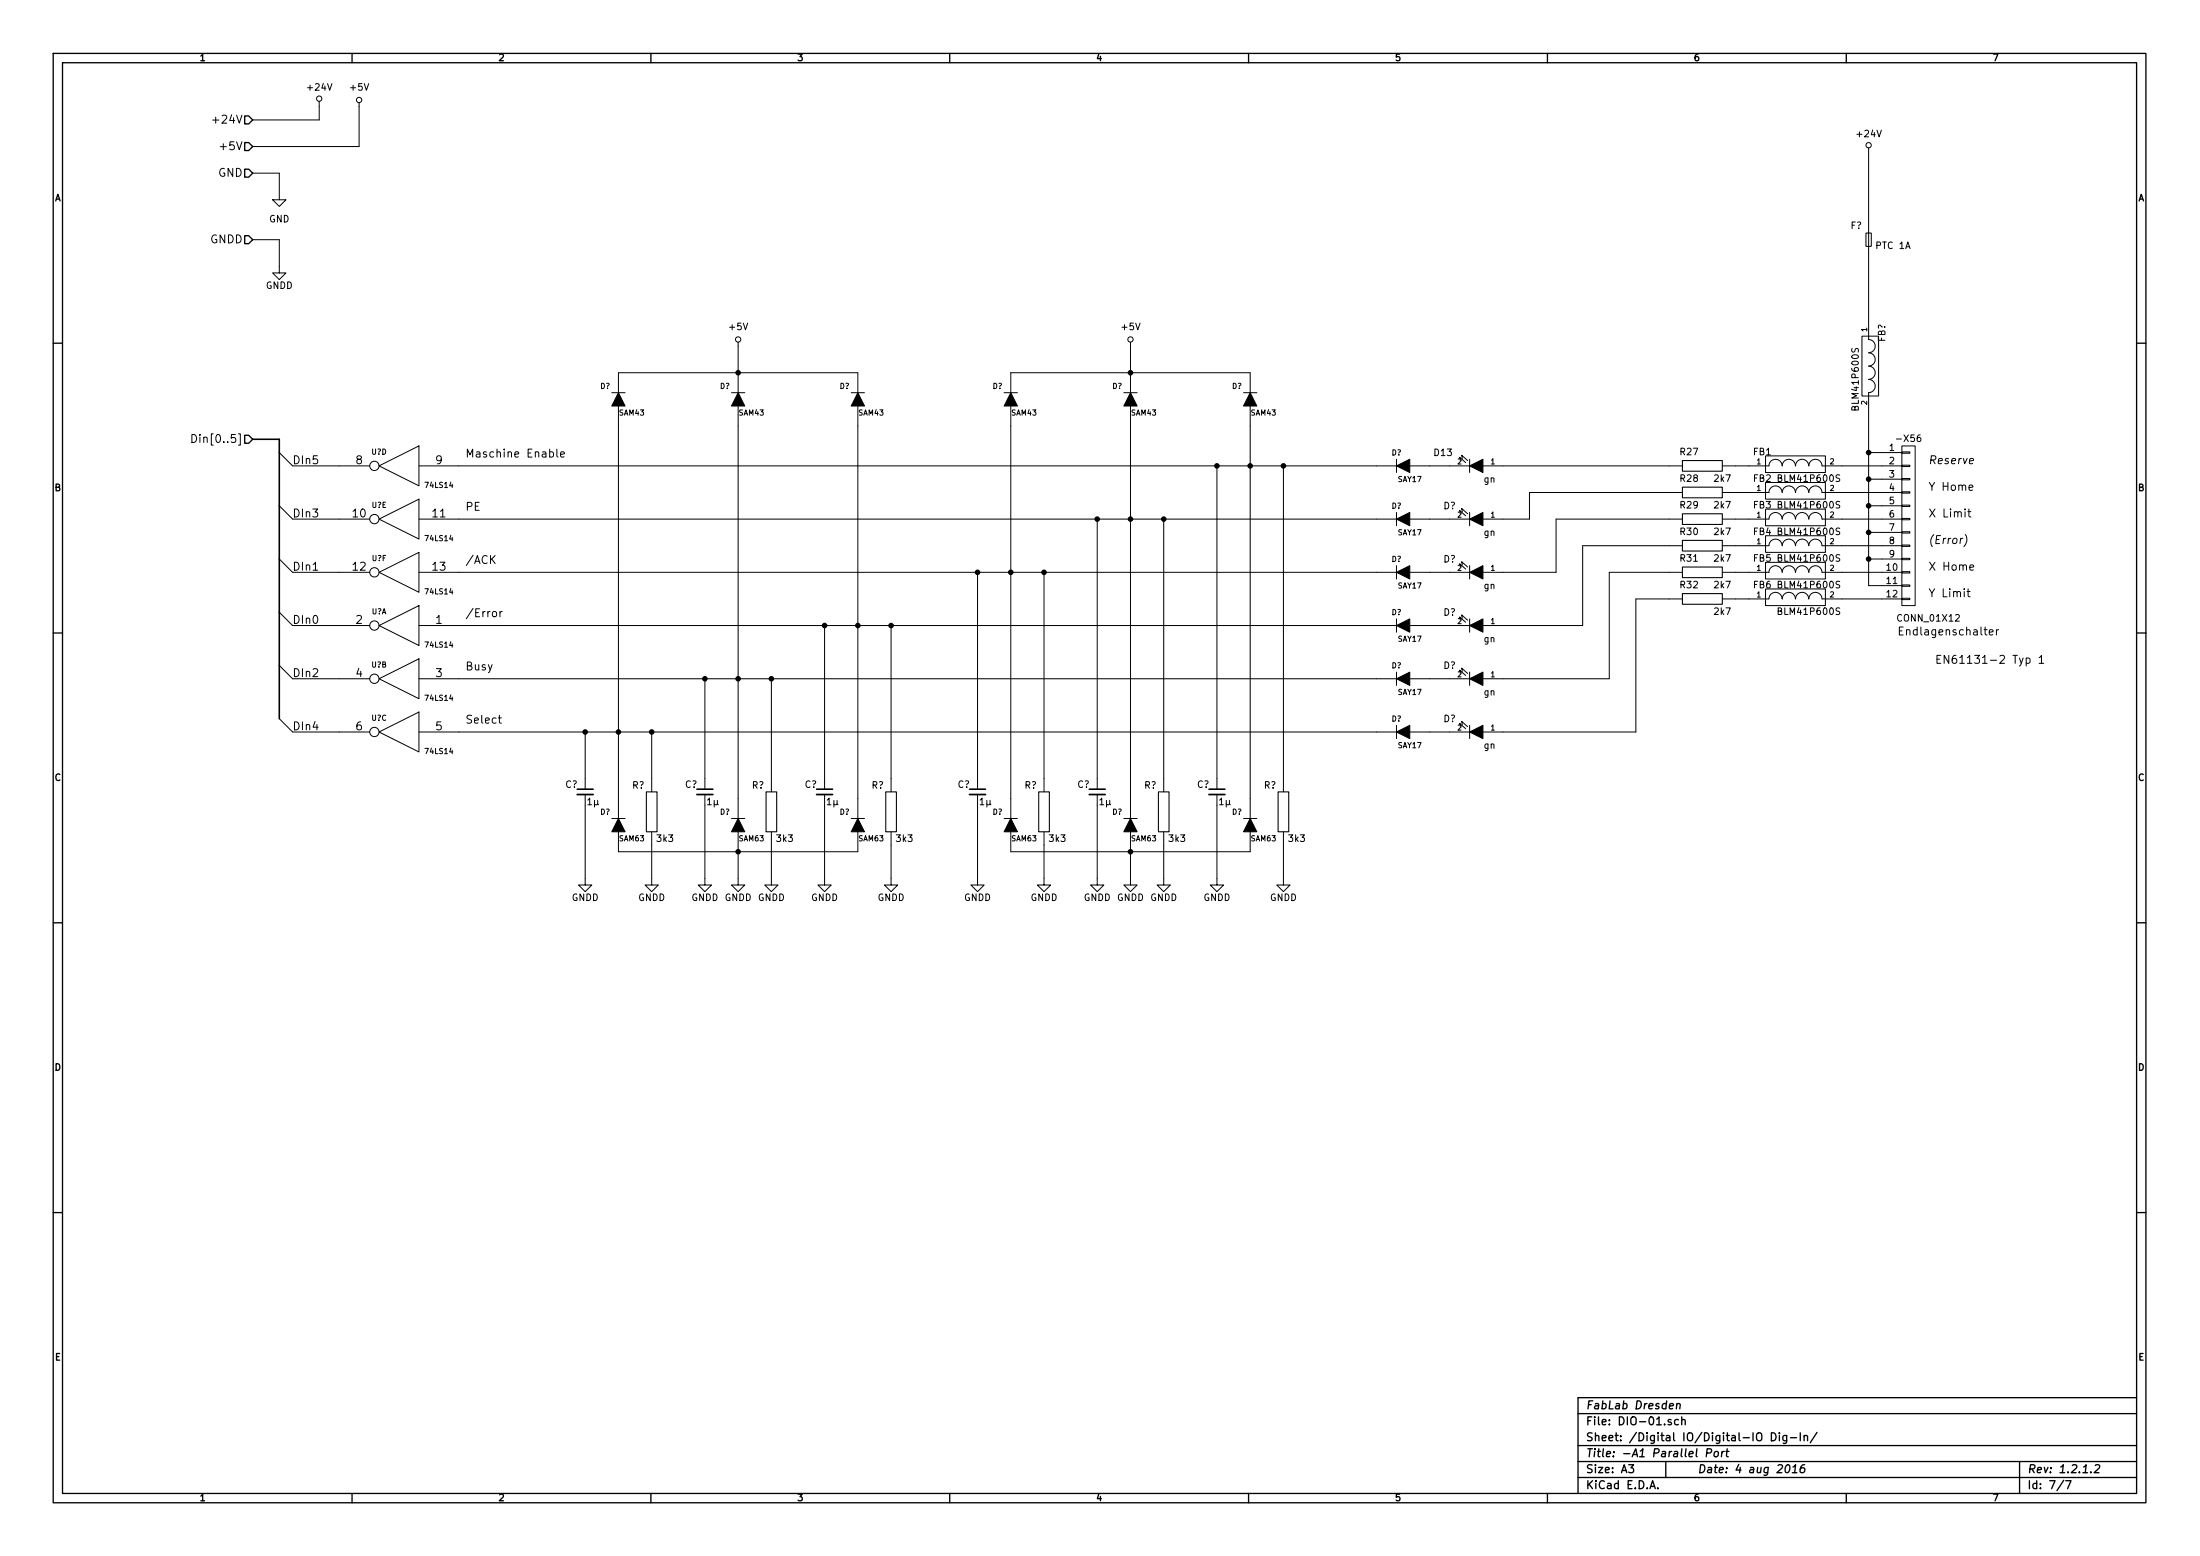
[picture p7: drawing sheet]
<svg xmlns="http://www.w3.org/2000/svg" width="420mm" height="297mm" viewBox="0 0 420 297" stroke-linecap="round" stroke-linejoin="round" font-family="sans-serif">
<g fill="none" stroke="#000" stroke-width=".25">
<path d="M10.2 10.2h399.6v276.7h-399.6zM11.9 12h396.2v273.1h-396.2zM67.2 10.2v1.8M124.3 10.2v1.8M181.4 10.2v1.8M238.5 10.2v1.8M295.5 10.2v1.8M352.6 10.2v1.8M46.7 22.1h.8l.8 .8-.8 .8h-.8zM46.7 27.2h.8l.8 .8-.8 .7h-.8zM46.7 32.3h.8l.8 .8-.8 .7h-.8zM46.7 45h.8l.8 .8-.8 .7h-.8z"/>
<path d="M10.2 65.5h1.7M408.1 65.5h1.7M46.7 83.1h.8l.8 .8-.8 .7h-.8zM10.2 120.8h1.7M408.1 120.8h1.7M10.2 176.2h1.7M408.1 176.2h1.7M10.2 231.5h1.7M408.1 231.5h1.7M301.4 269.9h106.7M301.4 276h106.7M301.4 279h106.7"/>
<path d="M311 279.6h1l-.5 .6 .4 .2v.6l-.2 .1-.7-.1M318.1 279v3.1M318.8 268.4l.8-.1-.1-.3h-.6l-.1 .7 .2 .2h.4M319.2 271.1l-.4-.1-.2 .2v.2l.6 .2v.3h-.6M320.2 268.1l.3-.2 .3 .1v.9M320.3 267.9l-.2 1M320.5 271.1l-.4-.1-.3 .3 .1 .6 .2 .1 .4-.1M321.2 271.1h.1a.36 .36 0 0 1 .5 .1v.8M321.2 270.5v1.5M325.9 277.4l.8-.1 .2-.2-.1-.4-.2-.1h-.6l-.1 1.5M327.5 277.2l.2-.1 .4 .1v.6l-.3 .3-.4-.1zM328.9 277.1l-.1 1"/>
<path d="M329.3 277.1l-.3 .1-.2 .2M329.6 277.1h.6M329.9 276.6l-.2 1.3 .4 .2M335.5 273.7a.5 .5 0 0 1 .6-.2 .5 .5 0 0 1 .4 .5l-.1 .8a.53 .53 0 0 1-.6 .2 .53 .53 0 0 1-.3-.5zM338.3 273.5a.77 .77 0 0 1 .9 .8 .77 .77 0 0 1-.9 .7zM339.8 273.5v.2M339.8 274v1M341.2 279.8l.3-.2a.88 .88 0 0 1-.3 1.5l-.2-.1-.1-.4zM341.2 274v1.3l-.3 .3-.3-.1M341.2 274.1l-.4-.1-.3 .3 .1 .6 .2 .1h.4M341.9 274.5h1.2M343.8 273.5v1.5"/>
<path d="M344.6 274.2v-.1a.36 .36 0 0 1 .6 .2v.7M344.6 274v1M344.7 279.6l-.5 .1a1.18 1.18 0 0 0-.3 1.4h.4l.3-.1 .1-.5-.3-.3h-.3l-.3 .3M347 273.4l-1.3 2M385.7 279v6.1M400.2 279.8l.5-.2 .3 .3-.1 .4-1 .8h1M408.1 266.8h-106.7v18.3M67.2 285.1v1.8M124.3 285.1v1.8M181.4 285.1v1.8M238.5 285.1v1.8M295.5 285.1v1.8"/>
<path d="M301.4 282.1h106.7M315.1 284.2l.5-1.5 .5 1.5M315.2 283.8h.8M316.6 284.1v.1M342.3 281.1h.9M342.4 280l.5-.4-.2 1.5M352.6 285.1v1.8M394.1 282.6l-1.3 2M394.5 282.7h1l-.6 1.5"/>
</g>
<g fill="none" stroke="#000" stroke-width=".19">
<path d="M61 19.3v3.6h-12.7M68.6 19.6v8.4h-20.3M40.6 22.9h1.2M48.3 33.1h5v5M52.1 38.1h2.5l-1.3 1.3zM356.9 28.2v36.6M48.3 45.8h5v6.3h1.3l-1.3 1.3-1.2-1.3h1.2M356.4 44.5h1v2.5h-1zM116.8 75h2.6M118.1 75v-3.8h45.7v3.8M118.1 77.5v78.7M139.7 75h2.5"/>
<path d="M141 65.3v9.7M141 77.5v78.7M162.6 75h2.5M163.8 77.5v78.7M191.8 75h2.5M193 75v-3.8h45.8v3.8M193 77.5v78.7M214.6 75h2.6M215.9 65.3v9.7M215.9 77.5v78.7M237.5 75h2.5M238.8 77.5v78.7"/>
<path d="M353.7 66.5l-.1 .5 .2 .2 .4-.1 .2-.5 .3-.1 .2 .2v.5M355.6 64.2h3.2v11.4h-3.2zM356.9 64.8a1.24 1.24 0 0 1 1.2 1.3 1.24 1.24 0 0 1-1.2 1.2M356.9 67.4a1.24 1.24 0 0 1 1.2 1.2 1.24 1.24 0 0 1-1.2 1.3M356.9 69.9a1.24 1.24 0 0 1 1.2 1.3 1.24 1.24 0 0 1-1.2 1.2M356.9 72.5a1.24 1.24 0 0 1 1.2 1.2 1.24 1.24 0 0 1-1.2 1.2v36.9h6.3M36.7 82.9a.77 .77 0 0 1 .8 .8 .77 .77 0 0 1-.8 .8zM53.3 86.4l2.6 2.5h14.7M53.3 96.6l2.6 2.5h14.7M72.4 88.9l7.6-3.8v7.6zM72.4 99.1l7.6-3.8v7.6zM80 88.9h186.7"/>
<path d="M80 99.1h186.7M106.3 85.7v1.4l.3 .2M107.1 86.8l.7-.2-.1-.3-.4-.1-.2 .3v.7h.6M209.5 99.1v51.4M222.2 99.1v52.1M232.4 88.9v61.6M245.1 88.9v62.3M266.7 87.7v2.5M266.7 97.8v2.6M269.2 88.9h11.5M269.2 99.1h11.5M278.9 87.9l-.1-.6 1.1 1"/>
<path d="M278.9 98.1l-.1-.7 1.1 1.1M279.3 87.5l-.2-.6 1.2 1M279.3 97.7l-.2-.6 1.2 1M280.7 87.7v2.5M280.7 97.8v2.6M283.2 88.9h38.1M321.3 94h-29.2v5.1h-8.9M321.3 99.1h-24.1v10.2h-14M328.9 88.9h8.9M328.9 94h8.9M328.9 99.1h8.9M337.2 87h11.4v3.2h-11.4z"/>
<path d="M337.2 92.1h11.4v3.2h-11.4zM337.2 97.2h11.4v3.2h-11.4zM337.8 88.9a1.26 1.26 0 0 1 1.3-1.2 1.26 1.26 0 0 1 1.3 1.2 1.27 1.27 0 0 1 1.2-1.2 1.27 1.27 0 0 1 1.3 1.2 1.27 1.27 0 0 1 1.3-1.2 1.27 1.27 0 0 1 1.2 1.2M337.8 94a1.26 1.26 0 0 1 1.3-1.3 1.26 1.26 0 0 1 1.3 1.3 1.27 1.27 0 0 1 1.2-1.3 1.27 1.27 0 0 1 1.3 1.3 1.27 1.27 0 0 1 1.3-1.3 1.27 1.27 0 0 1 1.2 1.3M337.8 99.1a1.26 1.26 0 0 1 1.3-1.3 1.26 1.26 0 0 1 1.3 1.3 1.27 1.27 0 0 1 1.2-1.3 1.27 1.27 0 0 1 1.3 1.3 1.27 1.27 0 0 1 1.3-1.3 1.27 1.27 0 0 1 1.2 1.3M345.5 88.9a1.26 1.26 0 0 1 1.2-1.2 1.26 1.26 0 0 1 1.3 1.2h15.2M345.5 94a1.26 1.26 0 0 1 1.2-1.3 1.26 1.26 0 0 1 1.3 1.3h15.2M345.5 99.1a1.26 1.26 0 0 1 1.2-1.3 1.26 1.26 0 0 1 1.3 1.3h15.2M351.4 90.7l-.5-.1-.2 .2v.4l.6 .2 .1 .3-.3 .2h-.5M351.4 95.8l-.5-.1-.2 .1v.5l.6 .2 .1 .3-.3 .2-.5-.1M356.9 86.4h6.3M356.9 91.5h6.3"/>
<path d="M356.9 96.6h6.3M363.2 85.1h2.6v30.5h-2.6zM363.2 99h1.5v.2h-1.5zM363.2 96.4h1.5v.3h-1.5zM363.2 93.9h1.5v.2h-1.5zM363.2 91.3h1.5v.3h-1.5zM363.2 88.8h1.5v.3h-1.5zM363.2 86.3h1.5v.2h-1.5zM375.8 97.7h.6M376 97.2v1.3l.4 .2M376 93.1l.8-.1-.1-.3-.4-.1-.3 .2 .1 .7h.6M53.3 106.7l2.6 2.6h14.7"/>
<path d="M53.3 116.9l2.6 2.5h14.7M72.4 109.3l7.6-3.9v7.7zM72.4 119.4l7.6-3.8v7.6zM80 109.3h186.7M80 119.4h186.7M95.5 116.7v1M95.9 116.7l-.3 .1-.1 .2M157.5 119.4v31.1M170.2 119.4v31.8M186.7 109.3v41.2M199.4 109.3v41.9M266.7 108v2.5"/>
<path d="M266.7 118.1v2.6M269.2 109.3h11.5M269.2 119.4h11.5M278.9 108.2l-.1-.6 1.1 1M278.9 118.4l-.1-.6 1.1 1M279.3 107.9l-.2-.7 1.2 1M279.3 118l-.2-.6 1.2 1M280.7 108v2.5M280.7 118.1v2.6M321.3 104.2h-19v15.2h-19.1M321.3 109.3h-14v20.3h-24.1M321.3 114.3h-8.9v25.4h-29.2"/>
<path d="M328.9 104.2h8.9M328.9 109.3h8.9M328.9 114.3h8.9M337.2 102.3h11.4v3.1h-11.4zM337.2 107.4h11.4v3.1h-11.4zM337.2 112.4h11.4v3.2h-11.4zM337.8 104.2a1.26 1.26 0 0 1 1.3-1.3 1.26 1.26 0 0 1 1.3 1.3 1.27 1.27 0 0 1 1.2-1.3 1.27 1.27 0 0 1 1.3 1.3 1.27 1.27 0 0 1 1.3-1.3 1.27 1.27 0 0 1 1.2 1.3M337.8 109.3a1.26 1.26 0 0 1 1.3-1.3 1.26 1.26 0 0 1 1.3 1.3 1.27 1.27 0 0 1 1.2-1.3 1.27 1.27 0 0 1 1.3 1.3 1.27 1.27 0 0 1 1.3-1.3 1.27 1.27 0 0 1 1.2 1.3M337.8 114.3a1.26 1.26 0 0 1 1.3-1.2 1.26 1.26 0 0 1 1.3 1.2 1.27 1.27 0 0 1 1.2-1.2 1.27 1.27 0 0 1 1.3 1.2 1.27 1.27 0 0 1 1.3-1.2 1.27 1.27 0 0 1 1.2 1.2M345.5 104.2a1.26 1.26 0 0 1 1.2-1.3 1.26 1.26 0 0 1 1.3 1.3h15.2M345.5 109.3a1.26 1.26 0 0 1 1.2-1.3 1.26 1.26 0 0 1 1.3 1.3h15.2M345.5 114.3a1.26 1.26 0 0 1 1.2-1.2 1.26 1.26 0 0 1 1.3 1.2h15.2"/>
<path d="M351.4 100.9l-.5-.1-.2 .1v.5l.6 .2 .1 .2-.3 .3-.5-.1M351.4 106l-.5-.1-.2 .1v.4l.6 .3 .1 .2-.3 .2h-.5M351.4 111h-.5l-.2 .1v.4l.6 .2 .1 .3-.3 .2h-.5M351.4 116.1l-.5-.1-.2 .2v.4l.6 .2 .1 .3-.3 .2h-.5M356.9 101.6h6.3M356.9 106.7h6.3M363.2 114.2h1.5v.3h-1.5zM363.2 111.7h1.5v.2h-1.5zM363.2 109.1h1.5v.3h-1.5zM363.2 106.6h1.5v.2h-1.5zM363.2 104h1.5v.3h-1.5zM363.2 101.5h1.5v.3h-1.5z"/>
<path d="M375.3 102a1.78 1.78 0 0 1-.2 2.4M375.7 112.9h.6M375.9 112.4v1.3l.4 .2M376.2 108.3l.7-.1v-.3l-.5-.1-.2 .3 .1 .7h.6M53.3 127l2.6 2.6h14.7M53.3 137.2l2.6 2.5h14.7M72.4 129.6l7.6-3.8v7.6zM72.4 139.7l7.6-3.8v7.6zM80 129.6h186.7M80 139.7h186.7M95.2 137h.6M95.4 136.5v1.4l.4 .2"/>
<path d="M111.8 139.7v10.8M124.5 139.7v11.5M134.6 129.6v20.9M147.3 129.6v21.6M266.7 128.3v2.5M266.7 138.5v2.5M269.2 129.6h11.5M269.2 139.7h11.5M278.9 128.6l-.1-.7 1.1 1M278.9 138.7l-.1-.6 1.1 1M279.3 128.2l-.2-.7 1.2 1.1M279.3 138.3l-.2-.6 1.2 1"/>
<path d="M280.7 128.3v2.5M280.7 138.5v2.5M379.9 120.7l.7-.1v-.3l-.5-.1-.2 .2 .1 .7h.6M381.3 120.2v1M381.7 120.2l-.3 .1-.1 .2M387 125.7l.4-.1 .3 .3-.1 .6-.2 .1h-.4M387 125.6v1.5M389.4 125.5l.5-.4v1.5M389.4 126.6h.9M111.8 151.7v17.2h1.2l-1.2 1.3-1.3-1.3h1.3M116.8 156.2h2.6M118.1 158.8v3.8h45.7v-3.8"/>
<path d="M124.5 158.8v10.1h1.2l-1.2 1.3-1.3-1.3h1.3M134.6 151.7v17.2h1.3l-1.3 1.3-1.3-1.3h1.3M139.7 156.2h2.5M141 158.8v10.1h1.2l-1.2 1.3-1.3-1.3h1.3M147.3 158.8v10.1h1.3l-1.3 1.3-1.3-1.3h1.3M157.5 151.7v17.2h1.2l-1.2 1.3-1.3-1.3h1.3M162.6 156.2h2.5M170.2 158.8v10.1h1.2l-1.2 1.3-1.3-1.3h1.3M186.7 151.7v17.2h1.3l-1.3 1.3-1.3-1.3h1.3M191.8 156.2h2.5M193 158.8v3.8h45.8v-3.8M199.4 158.8v10.1h1.3l-1.3 1.3-1.3-1.3h1.3"/>
<path d="M209.5 151.7v17.2h1.3l-1.3 1.3-1.2-1.3h1.2M214.6 156.2h2.6M215.9 158.8v10.1h1.3l-1.3 1.3-1.3-1.3h1.3M222.2 158.8v10.1h1.3l-1.3 1.3-1.2-1.3h1.2M232.4 151.7v17.2h1.3l-1.3 1.3-1.3-1.3h1.3M237.5 156.2h2.5M245.1 158.8v10.1h1.3l-1.3 1.3-1.3-1.3h1.3"/>
<circle cx="61" cy="18.8" r=".51"/>
<circle cx="68.6" cy="19.1" r=".51"/>
<circle cx="356.9" cy="27.7" r=".51"/>
<circle cx="141" cy="64.8" r=".51"/>
<circle cx="215.9" cy="64.8" r=".51"/>
<circle cx="71.5" cy="99.1" r=".89"/>
<circle cx="71.5" cy="88.9" r=".89"/>
<circle cx="71.5" cy="119.4" r=".89"/>
<circle cx="71.5" cy="109.3" r=".89"/>
<circle cx="71.5" cy="139.7" r=".89"/>
<circle cx="71.5" cy="129.6" r=".89"/>
</g>
<g fill="#000" stroke="#000" stroke-width=".19">
<path d="M118.1 75l1.3 2.5h-2.6zM141 75l1.2 2.5h-2.5zM163.8 75l1.3 2.5h-2.5zM193 75l1.3 2.5h-2.5zM215.9 75l1.3 2.5h-2.6zM238.8 75l1.2 2.5h-2.5zM266.7 88.9l2.5-1.2v2.5zM280.7 88.9l2.5-1.2v2.5zM266.7 99.1l2.5-1.3v2.6zM266.7 109.3l2.5-1.3v2.5zM280.7 99.1l2.5-1.3v2.6zM280.7 109.3l2.5-1.3v2.5z"/>
<path d="M266.7 119.4l2.5-1.3v2.6zM266.7 129.6l2.5-1.3v2.5zM280.7 119.4l2.5-1.3v2.6zM280.7 129.6l2.5-1.3v2.5zM118.1 156.2l1.3 2.6h-2.6zM141 156.2l1.2 2.6h-2.5zM163.8 156.2l1.3 2.6h-2.5zM193 156.2l1.3 2.6h-2.5zM215.9 156.2l1.3 2.6h-2.6zM238.8 156.2l1.2 2.6h-2.5zM266.7 139.7l2.5-1.2v2.5zM280.7 139.7l2.5-1.2v2.5z"/>
</g>
<path d="M321.3 87.9h7.6v2.1h-7.6zM321.3 93h7.6v2h-7.6zM321.3 98.1h7.6v2h-7.6zM321.3 103.2h7.6v2h-7.6zM321.3 108.2h7.6v2.1h-7.6zM321.3 113.3h7.6v2.1h-7.6zM123.4 151.2h2.1v7.6h-2.1zM146.3 151.2h2v7.6h-2zM169.2 151.2h2v7.6h-2zM198.4 151.2h2v7.6h-2zM221.2 151.2h2.1v7.6h-2.1zM244.1 151.2h2v7.6h-2z" fill="none" stroke="#000" stroke-width=".2"/>
<path d="M110.2 151.7h3.1M133.1 151.7h3M156 151.7h3M185.2 151.7h3M208 151.7h3.1M230.9 151.7h3" fill="none" stroke="#000" stroke-width=".33"/>
<path d="M48.3 83.9h5v53.3M110.2 150.7h3.1M133.1 150.7h3M156 150.7h3M185.2 150.7h3M208 150.7h3.1M230.9 150.7h3" fill="none" stroke="#000" stroke-width=".3"/>
<g fill="#000" stroke="#000" stroke-width=".25">
<circle cx="141" cy="71.2" r=".41"/>
<circle cx="215.9" cy="71.2" r=".41"/>
<circle cx="209.5" cy="99.1" r=".41"/>
<circle cx="215.9" cy="99.1" r=".41"/>
<circle cx="222.2" cy="99.1" r=".41"/>
<circle cx="232.4" cy="88.9" r=".41"/>
<circle cx="238.8" cy="88.9" r=".41"/>
<circle cx="245.1" cy="88.9" r=".41"/>
<circle cx="356.9" cy="86.4" r=".41"/>
<circle cx="356.9" cy="96.6" r=".41"/>
<circle cx="356.9" cy="91.5" r=".41"/>
<circle cx="157.5" cy="119.4" r=".41"/>
<circle cx="163.8" cy="119.4" r=".41"/>
<circle cx="170.2" cy="119.4" r=".41"/>
<circle cx="186.7" cy="109.3" r=".41"/>
<circle cx="193" cy="109.3" r=".41"/>
<circle cx="199.4" cy="109.3" r=".41"/>
<circle cx="356.9" cy="106.7" r=".41"/>
<circle cx="356.9" cy="101.6" r=".41"/>
<circle cx="111.8" cy="139.7" r=".41"/>
<circle cx="118.1" cy="139.7" r=".41"/>
<circle cx="124.5" cy="139.7" r=".41"/>
<circle cx="134.6" cy="129.6" r=".41"/>
<circle cx="141" cy="129.6" r=".41"/>
<circle cx="147.3" cy="129.6" r=".41"/>
<circle cx="141" cy="162.6" r=".41"/>
<circle cx="215.9" cy="162.6" r=".41"/>
</g>
<g font-size="2.1">
<text x="41.3" y="23.7">+24V</text>
<text x="42.5" y="28.7">+5V</text>
<text x="41.6" y="33.8">GND</text>
<text x="40.1" y="46.5">GNDD</text>
<text x="37.9" y="84.6">Din[0..5]</text>
<text x="55.9" y="88.7">DIn5</text>
<text x="68" y="88.7">8</text>
<text x="83.2" y="88.7">9</text>
<text x="88.9" y="87.4">Maschine Enable</text>
<text x="368.3" y="88.7">Reserve</text>
<text x="368.3" y="93.8">Y Home</text>
<text x="55.9" y="98.8">DIn3</text>
<text x="67.4" y="98.8">10</text>
<text x="82.7" y="98.8">11</text>
<text x="88.9" y="97.6">PE</text>
<text x="368.3" y="98.8">X Limit</text>
<text x="88.9" y="107.7">/ACK</text>
<text x="368.3" y="103.9">(Error)</text>
<text x="55.9" y="109">DIn1</text>
<text x="67.4" y="109">12</text>
<text x="82.7" y="109">13</text>
<text x="368.3" y="109">X Home</text>
<text x="55.9" y="119.2">DIn0</text>
<text x="68" y="119.2">2</text>
<text x="83.2" y="119.2">1</text>
<text x="88.9" y="117.9">/Error</text>
<text x="368.3" y="114.1">Y Limit</text>
<text x="363.3" y="121.4">Endlagenschalter</text>
<text x="55.9" y="129.3">DIn2</text>
<text x="68" y="129.3">4</text>
<text x="83.2" y="129.3">3</text>
<text x="88.9" y="128.1">Busy</text>
<text x="369.6" y="126.8">EN61131-2 Typ 1</text>
<text x="55.9" y="139.5">DIn4</text>
<text x="68" y="139.5">6</text>
<text x="83.2" y="139.5">5</text>
<text x="88.9" y="138.2">Select</text>
<text x="302.9" y="269.1">FabLab Dresden</text>
<text x="302.9" y="272.1">File: DIO-01.sch</text>
<text x="302.9" y="275.2">Sheet: /Digital IO/Digital-IO Dig-In/</text>
<text x="302.9" y="281.3">Size: A3</text>
<text x="302.9" y="278.2">Title: -A1 Parallel Port</text>
<text x="324.2" y="281.3">Date: 4 aug 2016</text>
<text x="387.2" y="281.3">Rev: 1.2.1.2</text>
<text x="302.9" y="284.3">KiCad E.D.A.</text>
<text x="387.2" y="284.3">Id: 7/7</text>
</g>
<g font-size="1.8">
<text x="38.2" y="11.7">1</text>
<text x="95.3" y="11.7">2</text>
<text x="152.4" y="11.7">3</text>
<text x="209.4" y="11.7">4</text>
<text x="266.5" y="11.7">5</text>
<text x="323.6" y="11.7">6</text>
<text x="380.7" y="11.7">7</text>
<text x="58.9" y="17.4">+24V</text>
<text x="67" y="17.4">+5V</text>
<text x="354.8" y="26.2">+24V</text>
<text x="10.4" y="38.5">A</text>
<text x="408.3" y="38.5">A</text>
<text x="51.4" y="42.5">GND</text>
<text x="353.4" y="43.8">F?</text>
<text x="358.4" y="47.6">PTC 1A</text>
<text x="50.7" y="55.2">GNDD</text>
<text x="139.4" y="63.1">+5V</text>
<text x="214.3" y="63.1">+5V</text>
<text x="360.1" y="65.2" transform="rotate(-90 360.1 65.2)">FB?</text>
<text x="355" y="78" transform="rotate(-90 355 78)">BLM41P600S</text>
<text x="274" y="87.1">D13</text>
<text x="321" y="87">R27</text>
<text x="334.9" y="87">FB1</text>
<text x="360.8" y="86.1">1</text>
<text x="360.8" y="88.7">2</text>
<text x="362.6" y="84.4">-X56</text>
<text x="10.4" y="93.8">B</text>
<text x="283.4" y="92.2">gn</text>
<text x="321" y="92">R28</text>
<text x="327.5" y="92">2k7</text>
<text x="334.9" y="92">FB2</text>
<text x="339.9" y="92">BLM41P600S</text>
<text x="360.8" y="91.2">3</text>
<text x="360.8" y="93.8">4</text>
<text x="408.3" y="93.8">B</text>
<text x="275.7" y="97.3">D?</text>
<text x="321" y="97.1">R29</text>
<text x="327.5" y="97.1">2k7</text>
<text x="334.9" y="97.1">FB3</text>
<text x="339.9" y="97.1">BLM41P600S</text>
<text x="360.8" y="96.3">5</text>
<text x="360.8" y="98.8">6</text>
<text x="360.8" y="101.4">7</text>
<text x="275.7" y="107.4">D?</text>
<text x="283.4" y="102.3">gn</text>
<text x="321" y="102.2">R30</text>
<text x="321" y="107.3">R31</text>
<text x="327.5" y="102.2">2k7</text>
<text x="327.5" y="107.3">2k7</text>
<text x="334.9" y="102.2">FB4</text>
<text x="334.9" y="107.3">FB5</text>
<text x="339.9" y="102.2">BLM41P600S</text>
<text x="339.9" y="107.3">BLM41P600S</text>
<text x="360.8" y="103.9">8</text>
<text x="360.8" y="106.5">9</text>
<text x="283.4" y="112.5">gn</text>
<text x="321" y="112.4">R32</text>
<text x="327.5" y="112.4">2k7</text>
<text x="334.9" y="112.4">FB6</text>
<text x="339.9" y="112.4">BLM41P600S</text>
<text x="360.3" y="109">10</text>
<text x="360.3" y="111.5">11</text>
<text x="275.7" y="117.6">D?</text>
<text x="327.5" y="117.4">2k7</text>
<text x="339.9" y="117.4">BLM41P600S</text>
<text x="360.3" y="114.1">12</text>
<text x="362.7" y="118.7">CONN_01X12</text>
<text x="283.4" y="122.7">gn</text>
<text x="275.7" y="127.7">D?</text>
<text x="275.7" y="137.9">D?</text>
<text x="283.4" y="132.8">gn</text>
<text x="283.4" y="143">gn</text>
<text x="10.4" y="149.1">C</text>
<text x="408.3" y="149.1">C</text>
<text x="107.9" y="150.5">C?</text>
<text x="112.3" y="153.8">1µ</text>
<text x="120.7" y="150.6">R?</text>
<text x="130.8" y="150.5">C?</text>
<text x="135.1" y="153.8">1µ</text>
<text x="143.6" y="150.6">R?</text>
<text x="153.7" y="150.5">C?</text>
<text x="158" y="153.8">1µ</text>
<text x="166.4" y="150.6">R?</text>
<text x="182.9" y="150.5">C?</text>
<text x="187.2" y="153.8">1µ</text>
<text x="195.7" y="150.6">R?</text>
<text x="205.7" y="150.5">C?</text>
<text x="210.1" y="153.8">1µ</text>
<text x="218.5" y="150.6">R?</text>
<text x="228.6" y="150.5">C?</text>
<text x="232.9" y="153.8">1µ</text>
<text x="241.4" y="150.6">R?</text>
<text x="125.5" y="160.8">3k3</text>
<text x="148.4" y="160.8">3k3</text>
<text x="171.2" y="160.8">3k3</text>
<text x="200.5" y="160.8">3k3</text>
<text x="223.3" y="160.8">3k3</text>
<text x="246.2" y="160.8">3k3</text>
<text x="109.2" y="172">GNDD</text>
<text x="121.9" y="172">GNDD</text>
<text x="132" y="172">GNDD GNDD GNDD</text>
<text x="154.9" y="172">GNDD</text>
<text x="167.6" y="172">GNDD</text>
<text x="184.1" y="172">GNDD</text>
<text x="196.8" y="172">GNDD</text>
<text x="207" y="172">GNDD GNDD GNDD</text>
<text x="229.8" y="172">GNDD</text>
<text x="242.5" y="172">GNDD</text>
<text x="10.4" y="204.5">D</text>
<text x="408.3" y="204.5">D</text>
<text x="10.5" y="259.8">E</text>
<text x="408.4" y="259.8">E</text>
<text x="38.2" y="286.6">1</text>
<text x="95.3" y="286.6">2</text>
<text x="152.4" y="286.6">3</text>
<text x="209.4" y="286.6">4</text>
<text x="266.5" y="286.6">5</text>
<text x="323.6" y="286.6">6</text>
<text x="380.7" y="286.6">7</text>
</g>
<g font-size="1.4">
<text x="356.6" y="63.3" transform="rotate(-90 356.6 63.3)">1</text>
<text x="114.6" y="74.3">D?</text>
<text x="137.5" y="74.3">D?</text>
<text x="160.4" y="74.3">D?</text>
<text x="189.6" y="74.3">D?</text>
<text x="212.4" y="74.3">D?</text>
<text x="235.3" y="74.3">D?</text>
<text x="356.6" y="77.3" transform="rotate(-90 356.6 77.3)">2</text>
<text x="118.3" y="79.4">SAM43</text>
<text x="141.1" y="79.4">SAM43</text>
<text x="164" y="79.4">SAM43</text>
<text x="193.2" y="79.4">SAM43</text>
<text x="216.1" y="79.4">SAM43</text>
<text x="238.9" y="79.4">SAM43</text>
<text x="70.9" y="86.8">U?D</text>
<text x="265.8" y="87">D?</text>
<text x="278.4" y="88.7">2</text>
<text x="284.7" y="88.7">1</text>
<text x="335.5" y="88.7">1</text>
<text x="349.5" y="88.7">2</text>
<text x="81.4" y="93.2">74LS14</text>
<text x="267" y="92.1">SAY17</text>
<text x="335.5" y="93.8">1</text>
<text x="349.5" y="93.8">2</text>
<text x="71" y="97">U?E</text>
<text x="265.8" y="97.1">D?</text>
<text x="278.4" y="98.8">2</text>
<text x="284.7" y="98.8">1</text>
<text x="335.5" y="98.8">1</text>
<text x="349.5" y="98.8">2</text>
<text x="71" y="107.1">U?F</text>
<text x="81.4" y="103.3">74LS14</text>
<text x="265.8" y="107.3">D?</text>
<text x="267" y="102.2">SAY17</text>
<text x="335.5" y="103.9">1</text>
<text x="349.5" y="103.9">2</text>
<text x="81.4" y="113.5">74LS14</text>
<text x="267" y="112.4">SAY17</text>
<text x="278.4" y="109">2</text>
<text x="284.7" y="109">1</text>
<text x="335.5" y="109">1</text>
<text x="349.5" y="109">2</text>
<text x="70.9" y="117.3">U?A</text>
<text x="265.8" y="117.5">D?</text>
<text x="278.4" y="119.2">2</text>
<text x="284.7" y="119.2">1</text>
<text x="335.5" y="114.1">1</text>
<text x="349.5" y="114.1">2</text>
<text x="81.4" y="123.7">74LS14</text>
<text x="267" y="122.5">SAY17</text>
<text x="70.9" y="127.5">U?B</text>
<text x="265.8" y="127.6">D?</text>
<text x="278.4" y="129.3">2</text>
<text x="284.7" y="129.3">1</text>
<text x="70.9" y="137.6">U?C</text>
<text x="81.4" y="133.8">74LS14</text>
<text x="265.8" y="137.8">D?</text>
<text x="267" y="132.7">SAY17</text>
<text x="81.4" y="144">74LS14</text>
<text x="267" y="142.9">SAY17</text>
<text x="278.4" y="139.5">2</text>
<text x="284.7" y="139.5">1</text>
<text x="114.6" y="155.6">D?</text>
<text x="137.5" y="155.6">D?</text>
<text x="160.4" y="155.6">D?</text>
<text x="189.6" y="155.6">D?</text>
<text x="212.4" y="155.6">D?</text>
<text x="235.3" y="155.6">D?</text>
<text x="118.3" y="160.6">SAM63</text>
<text x="141.1" y="160.6">SAM63</text>
<text x="164" y="160.6">SAM63</text>
<text x="193.2" y="160.6">SAM63</text>
<text x="216.1" y="160.6">SAM63</text>
<text x="238.9" y="160.6">SAM63</text>
</g>
</svg>
